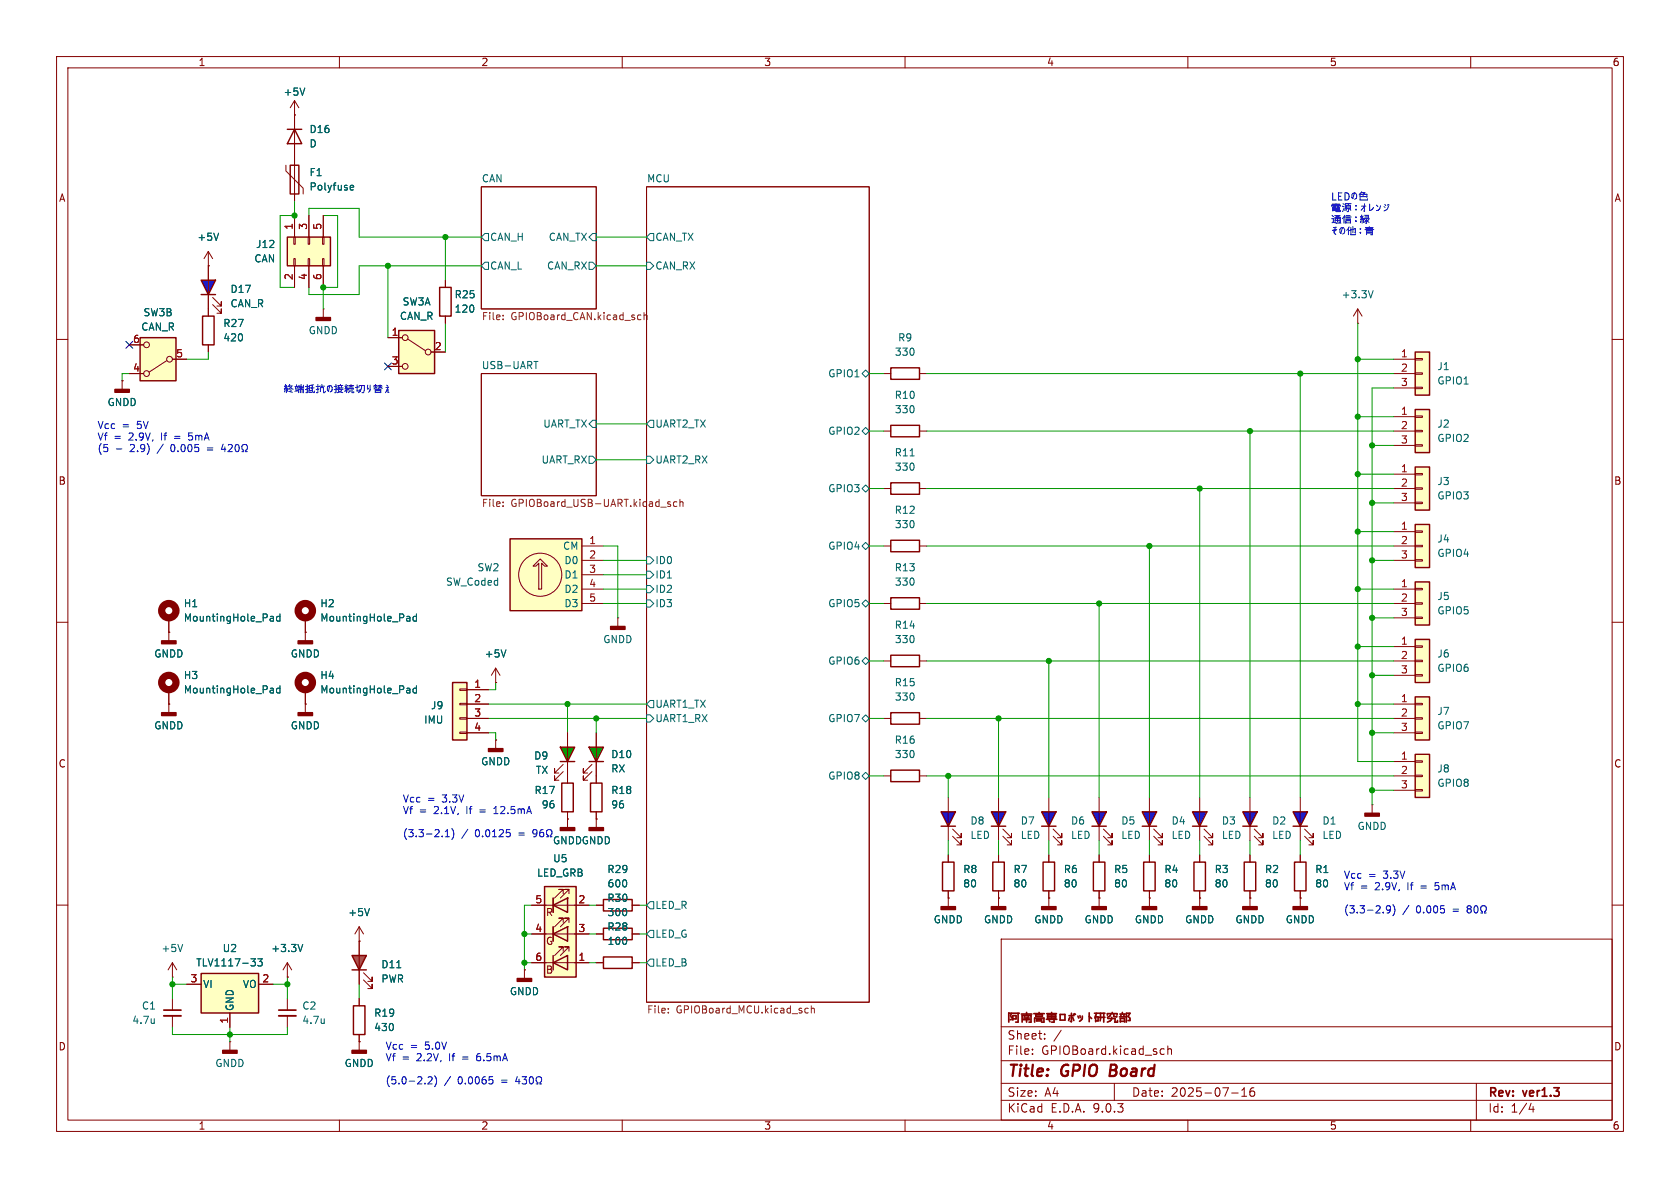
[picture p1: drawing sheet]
<svg xmlns="http://www.w3.org/2000/svg" width="297mm" height="210mm" viewBox="0 0 297 210" stroke-linecap="round" stroke-linejoin="round" font-family="sans-serif">
<g fill="none" stroke="#840000" stroke-width=".18">
<path d="M10 10h277v190h-277zM12 12h273v186h-273zM60 10v2M110 10v2M160 10v2M210 10v2M260 10v2M85.1 33h20.3v21.6h-20.3zM114.3 33h39.4v144.2h-39.4zM10 60h2M85.1 66h20.3v21.6h-20.3zM285 60h2"/>
<path d="M10 110h2M285 110h2M10 160h2M177 166h108v32h-108zM285 160h2M60 198v2M110 198v2M160 198v2M177 194.5h108M177 191.5h108M177 187.5h108M177 181.5h108"/>
<path d="M182.5 186.3v.1M182.5 185.5v.1M184.7 183.6v.1M184.7 182.8v.1M187.6 182.1l-1.3 2M197 191.5v3M205.2 186.3h.6M205.2 185.5h.6M206.5 185.5l.2-.1 .3 .1 .1 .9M206.5 184.9v1.5M210 198v2M217.7 193.2h1.2"/>
<path d="M219.5 193.8h.9M219.5 192.7l.5-.4v1.5M221.7 192.3a.59 .59 0 0 0-.7 .6v.6l.1 .2 .4 .1 .2-.1 .1-.5-.1-.3h-.5l-.2 .3M260 198v2M261 191.5v6.5M270.7 195l-.4 1.1h.9M271 195.6v1"/>
</g>
<path d="M196.4 188.2l-.2 2h.7" fill="none" stroke="#840000" stroke-width=".4"/>
<g fill="none" stroke="#840000" stroke-width=".3">
<path d="M178.3 179v1.7M178.3 179.1h.5l-.2 .4M178.7 179.6l.1 .4M179 179.1h1.2M180 179.1v1.6h-.4M180.6 179.3h1.8M181 180h1M181.1 179.7l.1 .1M181.5 179v.5M181.5 180v.7M181.8 179.7l-.1 .3M182.8 179.2h1.8"/>
<path d="M183.1 179.4h1.2v.3h-1.2zM183.7 179v.2M185.1 179.2h1.7M185.2 179.4h1.4v.6h-1.4zM185.2 179.7h1.4M185.9 179v1M186.3 180v.7h-.4M187.4 179.3h.9v1h-.9zM189 179.5h.8M189.1 179.8l-.2 .6M189.4 179.1v1.5l-.2-.1M189.6 179.8l.2 .6"/>
<path d="M189.8 179.3l.1 .1M190 179.2l.1 .1M190.6 179.6l.1 .4M190.9 179.5l.1 .4M191.3 179.6a.77 .77 0 0 1-.5 .9M192.6 179.7l.4 .3M192.6 179v1.6M193.5 179.1h.7M193.6 179.8h.5v.7h-.4M193.7 179.5v1.1M193.8 179.1l-.2 .9M194.3 179.8h1"/>
<path d="M194.3 179.1h1M194.6 179.1l-.1 1.4M195.1 179.1v1.6M196.4 179.2l-.3 .5-.3 .1M196.6 179.8l-.1 .5-.7 .4M196.6 179v.2M196.9 179.2v.5l.5 .1v-.2M197.5 179.4v-.2h-1.7v.3M197.9 179.8h1.1M198 179.3h.9M198.1 179.4l.1 .2M198.4 179v.3"/>
<path d="M198.8 179.3l-.2 .4M178.6 180.3h.2M179.1 180.1h.5v-.6h-.5v.8M180.7 180.7v-1.2h1.6v1.2h-.4M180.9 180.3h1.2M182.9 180.7v-.7h1.7v.7h-.5M183.3 180.2h.8v.3h-.8zM185 180.2h1.8M185.5 180.4l.1 .2M195.8 180h1.3v.7M197.6 180.4v.3h-.5M198.1 180.7v-.7h.7v.7"/>
<path d="M198.1 180.5h.7M199.4 180.4h.4l-.1-.5-.3-.2 .4-.6h-.7v1.6"/>
</g>
<g fill="none" stroke="#006464" stroke-width=".18">
<path d="M85.7 41.3h.7v1.2h-.7l-.6-.6zM85.7 46.4h.7v1.2h-.7l-.6-.6zM104.1 46.4h.7l.6 .6-.6 .6h-.7zM104.8 41.3h.6v1.2h-.6l-.7-.6zM114.3 46.4h.6l.7 .6-.7 .6h-.6zM114.9 41.3h.7v1.2h-.7l-.6-.6zM94.4 63.9h.7M94.7 63.9v1.3M104.8 74.3h.6v1.3h-.6l-.7-.7zM114.9 74.3h.7v1.3h-.7l-.6-.7zM152.4 66l.6-.6 .7 .6-.7 .7zM152.4 76.2l.6-.6 .7 .6-.7 .6z"/>
<path d="M104.1 80.6h.7l.6 .7-.6 .6h-.7zM114.3 98.4h.6l.7 .7-.7 .6h-.6zM114.3 80.6h.6l.7 .7-.7 .6h-.6zM152.4 86.4l.6-.7 .7 .7-.7 .6zM152.4 96.5l.6-.6 .7 .6-.7 .7zM114.3 101h.6l.7 .6-.7 .6h-.6zM114.3 103.5h.6l.7 .6-.7 .7h-.6zM114.3 106h.6l.7 .7-.7 .6h-.6zM152.4 106.7l.6-.7 .7 .7-.7 .6zM152.4 116.8l.6-.6 .7 .6-.7 .7zM114.3 126.4h.6l.7 .6-.7 .6h-.6zM114.9 123.8h.7v1.3h-.7l-.6-.6z"/>
<path d="M152.4 127l.6-.6 .7 .6-.7 .6zM152.4 137.2l.6-.7 .7 .7-.7 .6zM114.9 159.4h.7v1.3h-.7l-.6-.7zM114.9 169.5h.7v1.3h-.7l-.6-.6zM114.9 164.5h.7v1.2h-.7l-.6-.6z"/>
</g>
<g fill="none" stroke="#725600" stroke-width=".18">
<path d="M88.9 55.7v.2M88.9 56.4v.1M112.9 55.7h.4M113.3 56.5h-.4M113.9 55.8l.1-.1h.3l.1 .8M113.9 55.2v1.3M88.9 89.4v.1M88.9 88.8v.1M118.2 89.1l.3 .1 .1 .2-.2 .1h-.3M118.2 88.7l.3 .1M119.7 88.8l-.4-.1-.2 .2 .1 .6h.5M120.2 88.8l.2-.1 .3 .1 .1 .7"/>
<path d="M120.2 88.3v1.2M118.1 179v.1M118.1 178.3v.1M142.5 178.2l.4 .1M142.9 179l-.4 .1M143.4 178.3l.2-.1 .3 .1 .1 .8M143.4 177.8v1.3"/>
</g>
<path d="M250.2 62.2h2.5v7.7h-2.5z" fill="#ffffc2"/>
<path d="M250.2 62.2h2.5v7.7h-2.5z" fill="none" stroke="#840000" stroke-width=".25"/>
<path d="M246.4 63.5h3.8M246.4 66h3.8M246.4 68.6h3.8M250.2 63.4h1.3v.2h-1.3zM250.2 65.9h1.3v.3h-1.3zM250.2 68.5h1.3v.2h-1.3zM242.6 142.2h.1M242.6 142.2v1.6M30.5 172.7h.1M30.5 170.2l-.8 1.3M30.5 170.2l.7 1.3M30.5 170.2v2.5" fill="none" stroke="#840000" stroke-width=".18"/>
<path d="M32.3 166.9l-.4 1.3" fill="none" stroke="#006464" stroke-width=".18"/>
<path d="M241.3 143.8h2.5v.5h-2.5z" fill="#840000" stroke="#840000" stroke-width=".25"/>
<path d="M250.2 133.4h2.5v7.6h-2.5z" fill="#ffffc2"/>
<path d="M250.2 133.4h2.5v7.6h-2.5z" fill="none" stroke="#840000" stroke-width=".25"/>
<path d="M246.4 134.6h3.8M246.4 137.2h3.8M246.4 139.7h3.8M250.2 134.5h1.3v.2h-1.3zM250.2 137h1.3v.3h-1.3zM250.2 139.6h1.3v.2h-1.3zM50.8 172.7h.1M50.8 170.2l-.8 1.3M50.8 170.2l.8 1.3M50.8 170.2v2.5" fill="none" stroke="#840000" stroke-width=".18"/>
<path d="M53.5 166.9l-.4 1.3" fill="none" stroke="#006464" stroke-width=".18"/>
<path d="M250.2 102.9h2.5v7.6h-2.5z" fill="#ffffc2"/>
<path d="M250.2 102.9h2.5v7.6h-2.5z" fill="none" stroke="#840000" stroke-width=".25"/>
<path d="M246.4 104.1h3.8M246.4 106.7h3.8M246.4 109.2h3.8M250.2 104h1.3v.3h-1.3zM250.2 106.6h1.3v.2h-1.3zM250.2 109.1h1.3v.2h-1.3z" fill="none" stroke="#840000" stroke-width=".18"/>
<path d="M250.2 123.2h2.5v7.6h-2.5z" fill="#ffffc2"/>
<path d="M250.2 123.2h2.5v7.6h-2.5z" fill="none" stroke="#840000" stroke-width=".25"/>
<path d="M246.4 124.5h3.8M246.4 127h3.8M246.4 129.5h3.8M250.2 124.3h1.3v.3h-1.3zM250.2 126.9h1.3v.2h-1.3zM250.2 129.4h1.3v.3h-1.3z" fill="none" stroke="#840000" stroke-width=".18"/>
<path d="M250.2 113h2.5v7.7h-2.5z" fill="#ffffc2"/>
<path d="M250.2 113h2.5v7.7h-2.5z" fill="none" stroke="#840000" stroke-width=".25"/>
<path d="M246.4 114.3h3.8M246.4 116.8h3.8M246.4 119.4h3.8M250.2 114.2h1.3v.2h-1.3zM250.2 116.7h1.3v.3h-1.3zM250.2 119.3h1.3v.2h-1.3z" fill="none" stroke="#840000" stroke-width=".18"/>
<path d="M35.6 172.1h10.1v7h-10.1z" fill="#ffffc2"/>
<path d="M35.6 172.1h10.1v7h-10.1z" fill="none" stroke="#840000" stroke-width=".25"/>
<path d="M33 174h2.6M40.6 179.1v2.5M45.7 174h2.6" fill="none" stroke="#840000" stroke-width=".18"/>
<path d="M44.4 169.5h.7l-.4 .5 .4 .1v.4l-.2 .3h-.4M45.6 169.5h.8l-.5 .5 .4 .1v.5l-.2 .2-.5-.2" fill="none" stroke="#006464" stroke-width=".18"/>
<path d="M70.5 58.4h6.3v7.6h-6.3z" fill="#ffffc2"/>
<g fill="none" stroke="#840000" stroke-width=".18">
<path d="M57.1 54.6h.1M57.1 54.6v1.5M68.6 59.7h2.5M72.1 59.9l3.1 2.1M68.6 64.8h2.5M76.2 62.2h2.5"/>
<circle cx="71.6" cy="59.7" r=".51"/>
<circle cx="71.6" cy="64.8" r=".51"/>
<circle cx="75.7" cy="62.2" r=".51"/>
</g>
<path d="M70.5 58.4h6.3v7.6h-6.3z" fill="none" stroke="#840000" stroke-width=".25"/>
<path d="M55.9 56.1h2.5v.5h-2.5z" fill="#840000" stroke="#840000" stroke-width=".25"/>
<path d="M90.2 95.3h12.7v12.7h-12.7z" fill="#ffffc2"/>
<path d="M90.2 95.3h12.7v12.7h-12.7z" fill="none" stroke="#840000" stroke-width=".25"/>
<g fill="none" stroke="#840000" stroke-width=".18">
<path d="M102.9 96.5h3.8M102.9 99.1h3.8M94.2 100.1l1.3-1.3 1.3 1.3h-.5l-.5-.5v4.5h-.6v-4.5l-.5 .5zM102.9 101.6h3.8M102.9 104.1h3.8M102.9 106.7h3.8"/>
<circle cx="95.5" cy="101.6" r="3.8"/>
</g>
<path d="M24.8 59.7h6.3v7.6h-6.3z" fill="#ffffc2"/>
<g fill="none" stroke="#840000" stroke-width=".18">
<path d="M21.6 67.3h.1M21.6 67.3v1.5M22.9 66h2.5M22.9 61h2.5M29.5 63.8l-3.1 2M30.5 63.5h2.5M109.2 109.2h.1M109.2 109.2v1.5M221 158.8h.1M221 151.1v1.3M221 157.5v2.8M229.9 158.8h.1"/>
<path d="M229.9 151.1v1.3M229.9 157.5v2.8"/>
<circle cx="25.9" cy="66" r=".51"/>
<circle cx="25.9" cy="61" r=".51"/>
<circle cx="30" cy="63.5" r=".51"/>
</g>
<path d="M24.8 59.7h6.3v7.6h-6.3zM220 152.4h2v5.1h-2zM228.9 152.4h2v5.1h-2z" fill="none" stroke="#840000" stroke-width=".25"/>
<g fill="#840000" stroke="#840000" stroke-width=".25">
<path d="M20.3 68.8h2.6v.5h-2.6z"/>
<path d="M219.7 160.3h2.5v.5h-2.5z"/>
<path d="M228.6 160.3h2.5v.5h-2.5z"/>
<path d="M107.9 110.7h2.6v.6h-2.6z"/>
</g>
<path d="M228.6 143.5h2.5l-1.2 2.6z" fill="#00f"/>
<path d="M229.9 141v7.6M230.6 147.8l1.6 1.6v-.8v.8h-.8M230.6 146.6l1.6 1.5v-.8v.8h-.8" fill="none" stroke="#840000" stroke-width=".18"/>
<path d="M228.6 143.5h2.5l-1.2 2.6zM228.6 146.1h2.5" fill="none" stroke="#840000" stroke-width=".25"/>
<path d="M219.7 143.5h2.5l-1.2 2.6z" fill="#00f"/>
<path d="M212.1 158.8h.1M212.1 158.8v1.5M221 141v7.6M221.7 147.8l1.6 1.6v-.8v.8h-.8M221.7 146.6l1.6 1.5v-.8v.8h-.8" fill="none" stroke="#840000" stroke-width=".18"/>
<path d="M219.7 143.5h2.5l-1.2 2.6zM219.7 146.1h2.5" fill="none" stroke="#840000" stroke-width=".25"/>
<path d="M210.8 160.3h2.6v.5h-2.6z" fill="#840000" stroke="#840000" stroke-width=".25"/>
<path d="M250.2 92.7h2.5v7.6h-2.5z" fill="#ffffc2"/>
<path d="M250.2 92.7h2.5v7.6h-2.5zM202.2 152.4h2v5.1h-2zM211.1 152.4h2v5.1h-2z" fill="none" stroke="#840000" stroke-width=".25"/>
<path d="M246.4 94h3.8M246.4 96.5h3.8M246.4 99.1h3.8M250.2 93.9h1.3v.2h-1.3zM250.2 96.4h1.3v.2h-1.3zM250.2 98.9h1.3v.3h-1.3zM203.2 151.1v1.3M203.2 157.5v1.3M212.1 151.1v1.3M212.1 157.5v1.3" fill="none" stroke="#840000" stroke-width=".18"/>
<path d="M210.8 143.5h2.6l-1.3 2.6z" fill="#00f"/>
<path d="M203.2 158.8h.1M203.2 158.8v1.5M212.1 141v7.6M212.9 147.8l1.5 1.6v-.8v.8h-.8M212.9 146.6l1.5 1.5v-.8v.8h-.8" fill="none" stroke="#840000" stroke-width=".18"/>
<path d="M210.8 143.5h2.6l-1.3 2.6zM210.8 146.1h2.6" fill="none" stroke="#840000" stroke-width=".25"/>
<path d="M201.9 160.3h2.6v.5h-2.6z" fill="#840000" stroke="#840000" stroke-width=".25"/>
<path d="M201.9 143.5h2.6l-1.3 2.6z" fill="#00f"/>
<path d="M156.2 116.8h1.3M162.6 116.8h1.2M203.2 141v7.6M204 147.8l1.5 1.6v-.8v.8h-.8M204 146.6l1.5 1.5v-.8v.8h-.8" fill="none" stroke="#840000" stroke-width=".18"/>
<path d="M157.5 115.8h5.1v2.1h-5.1zM201.9 143.5h2.6l-1.3 2.6zM201.9 146.1h2.6" fill="none" stroke="#840000" stroke-width=".25"/>
<path d="M250.2 72.4h2.5v7.6h-2.5z" fill="#ffffc2"/>
<path d="M250.2 72.4h2.5v7.6h-2.5z" fill="none" stroke="#840000" stroke-width=".25"/>
<path d="M246.4 73.7h3.8M246.4 76.2h3.8M246.4 78.7h3.8M250.2 73.5h1.3v.3h-1.3zM250.2 76.1h1.3v.2h-1.3zM250.2 78.6h1.3v.3h-1.3z" fill="none" stroke="#840000" stroke-width=".18"/>
<path d="M193 143.5h2.6l-1.3 2.6z" fill="#00f"/>
<g fill="none" stroke="#840000" stroke-width=".18">
<path d="M240 57.2h.1M240 54.6l-.7 1.3M240 54.6l.8 1.3M240 54.6v2.6M54 109.2v2.6M87.6 118.1l.8 1.3M87.6 118.1l-.7 1.3M87.6 118.1v2.6M54 121.9v2.6M87.6 120.7h.1M194.3 158.8h.1M194.3 141v7.6"/>
<path d="M194.3 151.1v1.3M194.3 157.5v2.8M195.1 147.8l1.5 1.6v-.8v.8h-.8M195.1 146.6l1.5 1.5v-.8v.8h-.8M30.5 176.5v2.1M30.5 179.6v2"/>
</g>
<path d="M193 143.5h2.6l-1.3 2.6zM193 146.1h2.6M193.3 152.4h2v5.1h-2z" fill="none" stroke="#840000" stroke-width=".25"/>
<path d="M193 160.3h2.6v.5h-2.6z" fill="#840000" stroke="#840000" stroke-width=".25"/>
<g fill="none" stroke="#006464" stroke-width=".18">
<path d="M242.8 51.4l-.5 1.2M72 109h.4l.1 .8M72.5 109.7l-.5 .1M72.5 109.3h-.5M73.6 108.5v1.3M73.6 109h-.3l-.3 .2 .1 .5h.5M89.4 114.9l-.4 1.2M72 121.7h.4l.1 .8M72.5 122.4l-.5 .1M72.5 122h-.5M73.6 121.7h-.3l-.3 .2 .1 .5h.5M73.6 121.2v1.3"/>
<path d="M27.3 180.1v.8M27.3 180.8l-.1 .1"/>
</g>
<g fill="none" stroke="#840000" stroke-width="1.3">
<circle cx="54" cy="107.9" r="1.27"/>
<circle cx="54" cy="120.6" r="1.27"/>
</g>
<path d="M29 178.6h3" fill="none" stroke="#840000" stroke-width=".3"/>
<path d="M29 179.6h3" fill="none" stroke="#840000" stroke-width=".33"/>
<path d="M80 120.7h2.5v10.1h-2.5z" fill="#ffffc2"/>
<path d="M80 120.7h2.5v10.1h-2.5z" fill="none" stroke="#840000" stroke-width=".25"/>
<path d="M81.3 121.8h1.2v.2h-1.2zM81.3 124.3h1.2v.3h-1.2zM81.3 126.9h1.2v.2h-1.2zM81.3 129.4h1.2v.3h-1.2zM82.5 121.9h3.9M82.5 124.5h3.9M82.5 127h3.9M82.5 129.5h3.9" fill="none" stroke="#840000" stroke-width=".18"/>
<path d="M250.2 82.6h2.5v7.6h-2.5z" fill="#ffffc2"/>
<path d="M77.7 50.8h2.1v5.1h-2.1zM250.2 82.6h2.5v7.6h-2.5z" fill="none" stroke="#840000" stroke-width=".25"/>
<g fill="none" stroke="#840000" stroke-width=".18">
<path d="M78.7 49.5v1.3M78.7 55.9v1.3M246.4 83.8h3.8M246.4 86.4h3.8M246.4 88.9h3.8M250.2 83.7h1.3v.2h-1.3zM250.2 86.2h1.3v.3h-1.3zM250.2 88.8h1.3v.2h-1.3zM29.8 111.8h.1M29.8 109.2v4.1M54 111.8h.1M54 111.8v1.5"/>
<path d="M29.8 124.5h.1M29.8 121.9v4.1M54 124.5h.1M54 124.5v1.5M50.8 176.5v2.1M50.8 179.6v2M40.6 184.2h.1M40.6 184.2v1.5"/>
</g>
<g fill="#840000" stroke="#840000" stroke-width=".25">
<path d="M39.4 185.7h2.5v.5h-2.5z"/>
<path d="M52.7 113.3h2.5v.5h-2.5z"/>
<path d="M28.6 126h2.5v.5h-2.5z"/>
<path d="M28.6 113.3h2.5v.5h-2.5z"/>
<path d="M52.7 126h2.5v.5h-2.5z"/>
</g>
<path d="M49.3 178.6h3" fill="none" stroke="#840000" stroke-width=".3"/>
<path d="M49.3 179.6h3" fill="none" stroke="#840000" stroke-width=".33"/>
<path d="M47.9 109h.4v.8M48.3 109.7l-.4 .1M48.3 109.3h-.4M49.5 108.5v1.3M49.5 109h-.4l-.2 .2 .1 .5h.5M47.9 121.7h.4v.8M48.3 122.4l-.4 .1M48.3 122h-.4M49.5 121.7h-.4l-.2 .2 .1 .5h.5M49.5 121.2v1.3M57.3 180.1v.8M57.3 180.8v.1" fill="none" stroke="#006464" stroke-width=".18"/>
<g fill="none" stroke="#840000" stroke-width="1.3">
<circle cx="29.8" cy="107.9" r="1.27"/>
<circle cx="29.8" cy="120.6" r="1.27"/>
</g>
<path d="M50.8 41.9h7.6v5.1h-7.6z" fill="#ffffc2"/>
<path d="M35.8 55.9h2v5.1h-2zM50.8 41.9h7.6v5.1h-7.6z" fill="none" stroke="#840000" stroke-width=".25"/>
<g fill="none" stroke="#840000" stroke-width=".18">
<path d="M52.1 38.1v3.8M54.6 38.1v3.8M57.1 38.1v3.8M36.8 47h.1M36.8 44.5l-.7 1.2M36.8 44.5l.8 1.2M36.8 44.5v2.5M36.8 54.6v1.3M51.9 41.9h.3v1.3h-.3zM51.9 45.7h.3v1.3h-.3zM52.1 47v3.8M54.5 41.9h.2v1.3h-.2z"/>
<path d="M54.5 45.7h.2v1.3h-.2zM54.6 47v3.8M57 41.9h.3v1.3h-.3zM57 45.7h.3v1.3h-.3zM57.1 47v3.8M36.8 61v1.2"/>
</g>
<path d="M38.6 41.2l-.4 1.3" fill="none" stroke="#006464" stroke-width=".18"/>
<path d="M35.6 49.5h2.5l-1.3 2.6z" fill="#00f"/>
<g fill="none" stroke="#840000" stroke-width=".18">
<path d="M52.1 17.8v17.8M52.1 17.8l.7 1.3M52.1 17.8l-.8 1.3M50.5 29.2v1l3.1 3.1v1M52.1 20.3h.1M36.8 47v7.6M37.6 53.8l1.5 1.6v-.8v.8h-.7M37.6 52.6l1.5 1.5v-.8v.8h-.7M156.2 127h1.3M156.2 137.2h1.3M162.6 127h1.2M162.6 137.2h1.2"/>
<path d="M105.4 165.1h1.3M111.8 165.1h1.2"/>
</g>
<path d="M50.8 22.9h2.5M51.3 29.2h1.5v5.1h-1.5zM52.1 22.9l1.2 2.5h-2.5zM35.6 49.5h2.5l-1.3 2.6zM35.6 52.1h2.5M157.5 126h5.1v2h-5.1zM157.5 136.1h5.1v2.1h-5.1zM106.7 164.1h5.1v2h-5.1z" fill="none" stroke="#840000" stroke-width=".25"/>
<path d="M53.9 15.6l-.4 1.2M61.9 33.4l.2 .2 .4-.1M61.9 32.9l.2-.1h.2l.2 .1v.2l-.6 .1" fill="none" stroke="#006464" stroke-width=".18"/>
<path d="M166.4 143.5h2.5l-1.3 2.6z" fill="#00f"/>
<path d="M167.6 141v7.6M168.4 147.8l1.5 1.6v-.8v.8h-.7M168.4 146.6l1.5 1.5v-.8v.8h-.7" fill="none" stroke="#840000" stroke-width=".18"/>
<path d="M166.4 143.5h2.5l-1.3 2.6zM166.4 146.1h2.5" fill="none" stroke="#840000" stroke-width=".25"/>
<path d="M184.1 143.5h2.6l-1.3 2.6z" fill="#00f"/>
<path d="M185.4 141v7.6M186.2 147.8l1.5 1.6v-.8v.8h-.8M186.2 146.6l1.5 1.5v-.8v.8h-.8" fill="none" stroke="#840000" stroke-width=".18"/>
<path d="M184.1 143.5h2.6l-1.3 2.6zM184.1 146.1h2.6" fill="none" stroke="#840000" stroke-width=".25"/>
<path d="M175.3 143.5h2.5l-1.3 2.6z" fill="#00f"/>
<g fill="none" stroke="#840000" stroke-width=".18">
<path d="M105.4 137.2v1.2M100.3 144.8h.1M100.3 144.8v1.5M105.4 144.8h.1M105.4 143.5v2.8M167.6 158.8h.1M167.6 151.1v1.3M167.6 157.5v2.8M176.5 158.8h.1M176.5 141v7.6M176.5 151.1v1.3M176.5 157.5v2.8"/>
<path d="M177.3 147.8l1.5 1.6v-.8v.8h-.7M177.3 146.6l1.5 1.5v-.8v.8h-.7M185.4 158.8h.1M185.4 151.1v1.3M185.4 157.5v2.8"/>
</g>
<path d="M104.4 138.4h2v5.1h-2zM166.6 152.4h2.1v5.1h-2.1zM175.3 143.5h2.5l-1.3 2.6zM175.3 146.1h2.5M175.5 152.4h2v5.1h-2zM184.4 152.4h2v5.1h-2z" fill="none" stroke="#840000" stroke-width=".25"/>
<g fill="#840000" stroke="#840000" stroke-width=".25">
<path d="M166.4 160.3h2.5v.5h-2.5z"/>
<path d="M175.3 160.3h2.5v.5h-2.5z"/>
<path d="M184.1 160.3h2.6v.5h-2.6z"/>
<path d="M99.1 146.3h2.5v.5h-2.5z"/>
<path d="M104.1 146.3h2.6v.5h-2.6z"/>
</g>
<path d="M104.1 132.1h2.6l-1.3 2.5z" fill="#00bf00"/>
<path d="M104.6 136.4l-1.5 1.5v-.7v.7h.8M104.6 135.1l-1.5 1.6v-.8v.8h.8M105.4 129.5v7.7M92.7 171.5h.1M92.7 171.5v1.5" fill="none" stroke="#840000" stroke-width=".18"/>
<path d="M104.1 132.1h2.6l-1.3 2.5zM104.1 134.6h2.6" fill="none" stroke="#840000" stroke-width=".25"/>
<path d="M91.4 173h2.6v.5h-2.6z" fill="#840000" stroke="#840000" stroke-width=".25"/>
<path d="M96.3 156.7h5.6v16h-5.6z" fill="#ffffc2"/>
<path d="M96.3 156.7h5.6v16h-5.6zM97.8 158.8v2.5M106.7 159h5.1v2h-5.1zM97.8 160l2.5-1.2v2.5zM97.8 165.1l2.5-1.3v2.6zM97.8 170.2l2.5-1.3v2.6zM97.8 163.8v2.6M97.8 168.9v2.6M106.7 169.2h5.1v2h-5.1z" fill="none" stroke="#840000" stroke-width=".25"/>
<g fill="none" stroke="#840000" stroke-width=".18">
<path d="M97.8 158.8v2.5M99.6 158v-.8h-.8h.8l-1.6 1.6M100.3 158.8h.1M100.3 158.8v2.5zM100.6 158v-.8h-.8h.8l-1.5 1.6M94 160h10.1M94 165.1h10.1M94 170.2h10.1M97.8 163.8v2.6M99.6 163.1v-.8h-.8h.8l-1.6 1.5M99.6 168.1v-.7h-.8h.8l-1.6 1.5M100.3 163.8h.1"/>
<path d="M100.3 163.8v2.6zM100.6 163.1v-.8h-.8h.8l-1.5 1.5M100.6 168.1v-.7h-.8h.8l-1.5 1.5M105.4 160h1.3M105.4 170.2h1.3M111.8 160h1.2M111.8 170.2h1.2"/>
</g>
<path d="M62.2 168.9h2.6l-1.3 2.6z" fill="#ee7800"/>
<path d="M87.6 130.8h.1M87.6 130.8v1.5M63.5 166.4h.1M63.5 163.8v10.2M63.5 176.5v1.3M63.5 163.8l-.8 1.3M63.5 163.8l.8 1.3M64.3 173.2l1.5 1.6v-.8v.8h-.8M64.3 172l1.5 1.5v-.8v.8h-.8M63.5 184.2h.1M63.5 182.9v2.8" fill="none" stroke="#840000" stroke-width=".18"/>
<path d="M62.2 168.9h2.6l-1.3 2.6zM62.2 171.5h2.6M62.5 177.8h2v5.1h-2z" fill="none" stroke="#840000" stroke-width=".25"/>
<path d="M65.3 160.6l-.4 1.3M70.1 171.1h.8" fill="none" stroke="#006464" stroke-width=".18"/>
<g fill="#840000" stroke="#840000" stroke-width=".25">
<path d="M62.2 185.7h2.6v.5h-2.6z"/>
<path d="M86.4 132.3h2.5v.5h-2.5z"/>
</g>
<path d="M99.1 132.1h2.5l-1.3 2.5z" fill="#00bf00"/>
<g fill="none" stroke="#840000" stroke-width=".18">
<path d="M52.1 20.3h.1M52.1 20.3v2.6M52.1 25.4v3.8M52.1 34.3v1.3M52.1 38.1v3.8M54.6 38.1v3.8M57.1 38.1v3.8M36.8 47h.1M36.8 47v2.5M36.8 52.1v3.8M52.1 47v3.8M54.6 47v3.8"/>
<path d="M57.1 47v3.8M68.6 59.7h2.5M78.7 49.5v1.3M78.7 55.9v1.3M21.6 67.3h.1M22.9 66h2.5M22.9 61h2.5M30.5 63.5h2.5M36.8 61v1.2M68.6 64.8h2.5M76.2 62.2h2.5M156.2 76.2h1.3"/>
<path d="M156.2 66h1.3M162.6 76.2h1.2M162.6 66h1.2M156.2 96.5h1.3M156.2 86.4h1.3M162.6 96.5h1.2M162.6 86.4h1.2M29.8 111.8h.1M29.8 109.2v2.6M54 111.8h.1M54 109.2v2.6M156.2 106.7h1.3"/>
<path d="M162.6 106.7h1.2M29.8 124.5h.1M29.8 121.9v2.6M54 124.5h.1M54 121.9v2.6M82.5 121.9h3.9M82.5 124.5h3.9M82.5 127h3.9M82.5 129.5h3.9M87.6 120.7h.1M87.6 130.8h.1M99.6 136.4l-1.6 1.5v-.7v.7h.8"/>
<path d="M99.6 135.1l-1.6 1.6v-.8v.8h.8M100.3 129.5v8.9M105.4 129.5v2.6M105.4 134.6v3.8M100.3 144.8h.1M100.3 143.5v1.3M105.4 144.8h.1M105.4 143.5v1.3M167.6 158.8h.1M167.6 151.1v1.3M167.6 157.5v1.3M176.5 158.8h.1"/>
<path d="M176.5 151.1v1.3M176.5 157.5v1.3M185.4 158.8h.1M185.4 151.1v1.3M185.4 157.5v1.3M194.3 158.8h.1M194.3 151.1v1.3M194.3 157.5v1.3M203.2 158.8h.1M203.2 151.1v1.3M203.2 157.5v1.3M212.1 158.8h.1"/>
<path d="M212.1 151.1v1.3M212.1 157.5v1.3M221 158.8h.1M221 151.1v1.3M221 157.5v1.3M229.9 158.8h.1M229.9 151.1v1.3M229.9 157.5v1.3M33 174h2.6M40.6 179.1v2.5M45.7 174h2.6M50.8 172.7h.1"/>
<path d="M63.5 166.4h.1M63.5 166.4v2.5M63.5 171.5v2.5M63.5 176.5v1.3M92.7 171.5h.1M94 165.1h2.5M94 160h2.5M94 170.2h2.5M101.6 165.1h2.5M101.6 160h2.5M101.6 170.2h2.5M105.4 165.1h1.3"/>
<path d="M105.4 160h1.3M105.4 170.2h1.3M111.8 165.1h1.2M111.8 160h1.2M111.8 170.2h1.2M63.5 184.2h.1M63.5 182.9v1.3"/>
</g>
<path d="M157.5 75.2h5.1v2h-5.1zM157.5 65h5.1v2.1h-5.1zM157.5 95.5h5.1v2h-5.1zM157.5 85.3h5.1v2.1h-5.1zM157.5 105.7h5.1v2h-5.1zM99.1 132.1h2.5l-1.3 2.5zM99.1 134.6h2.5M99.3 138.4h2v5.1h-2z" fill="none" stroke="#840000" stroke-width=".25"/>
<g fill="none" stroke="#006464" stroke-width=".18">
<path d="M53.9 15.6l-.4 1.2M61.9 33.4l.2 .2 .4-.1M61.9 32.9l.2-.1h.2l.2 .1v.2l-.6 .1M38.6 41.2l-.4 1.3M160.9 80.6h.7M47.9 109h.4v.8M48.3 109.7l-.4 .1M48.3 109.3h-.4M49.5 108.5v1.3M49.5 109h-.4l-.2 .2 .1 .5h.5M72 109h.4l.1 .8M72.5 109.7l-.5 .1"/>
<path d="M72.5 109.3h-.5M73.6 109h-.3l-.3 .2 .1 .5h.5M73.6 108.5v1.3M89.4 114.9l-.4 1.2M47.9 121.7h.4v.8M48.3 122.4l-.4 .1M48.3 122h-.4M49.5 121.7h-.4l-.2 .2 .1 .5h.5M49.5 121.2v1.3M72 121.7h.4l.1 .8M72.5 122.4l-.5 .1M72.5 122h-.5"/>
<path d="M73.6 121.7h-.3l-.3 .2 .1 .5h.5M73.6 121.2v1.3M44.4 169.5h.7l-.4 .5 .4 .1v.4l-.2 .3h-.4M45.6 169.5h.8l-.5 .5 .4 .1v.5l-.2 .2-.5-.2M53.5 166.9l-.4 1.3M65.3 160.6l-.4 1.3M70.1 171.1h.8"/>
</g>
<g fill="none" stroke="#009600" stroke-width=".18">
<path d="M52.1 35.6v2.5h-2.6v12.7h2.6M54.6 38.1v-1.3h8.9v5.1h21.6M57.1 38.1h2.6v12.7h-2.6v3.8M68.6 47v12.7M78.7 41.9v7.6M78.7 57.2v5M85.1 47h-21.6v5.1h-8.9v-1.3M105.4 47h8.9M105.4 41.9h8.9M240 57.2v77.4h6.4M22.9 66h-1.3v1.3M36.8 62.2v1.3h-3.8"/>
<path d="M105.4 74.9h8.9M153.7 66h2.5M153.7 76.2h2.5M163.8 66h82.6M163.8 76.2h82.6M221 76.2v64.8M229.9 66v75M240 73.7h6.4M240 63.5h6.4M242.6 78.7h3.8M246.4 68.6h-3.8v73.6M105.4 81.3h8.9"/>
<path d="M106.7 96.5h2.5v12.7M106.7 99.1h7.6M153.7 86.4h2.5M153.7 96.5h2.5M163.8 86.4h82.6M163.8 96.5h82.6M203.2 96.5v44.5M212.1 86.4v54.6M240 94h6.4M240 83.8h6.4M242.6 99.1h3.8M242.6 88.9h3.8"/>
<path d="M106.7 106.7h7.6M106.7 104.1h7.6M106.7 101.6h7.6M153.7 106.7h2.5M153.7 116.8h2.5M163.8 106.7h82.6M163.8 116.8h82.6M185.4 116.8v24.2M194.3 106.7v34.3M240 104.1h6.4M240 114.3h6.4M242.6 109.2h3.8"/>
<path d="M242.6 119.4h3.8M86.4 129.5h1.2v1.3M86.4 124.5h27.9M86.4 127h27.9M87.6 120.7v1.2h-1.2M100.3 124.5v5M105.4 127v2.5M153.7 127h2.5M153.7 137.2h2.5M163.8 127h82.6M163.8 137.2h82.6M167.6 137.2v3.8"/>
<path d="M176.5 127v14M240 124.5h6.4M242.6 139.7h3.8M242.6 129.5h3.8M167.6 148.6v2.5M176.5 148.6v2.5M185.4 148.6v2.5M194.3 148.6v2.5M203.2 148.6v2.5M212.1 148.6v2.5M221 148.6v2.5M229.9 148.6v2.5"/>
<path d="M30.5 172.7v3.8M30.5 174h2.5M48.3 174h2.5M50.8 172.7v3.8M63.5 174v2.5M92.7 165.1h1.3M92.7 170.2h1.3M94 160h-1.3v11.5M104.1 160h1.3M104.1 165.1h1.3M104.1 170.2h1.3M113 160h1.3"/>
<path d="M113 165.1h1.3M113 170.2h1.3M30.5 181.6v1.3h20.3v-1.3M40.6 181.6v2.6"/>
</g>
<path d="M22.3 60.4l1.2 1.2M23.5 60.4l-1.2 1.2M68 64.2l1.2 1.2M69.2 64.2l-1.2 1.2" fill="none" stroke="#000084" stroke-width=".18"/>
<g fill="none" stroke="#0000c2" stroke-width=".18">
<path d="M235.4 36.5v-.2h1.5v.2M235.4 38.7h.3v.5l-.2 .2M235.5 38.1l.2 .2M235.5 36.1h1.3M235.5 36.6h.5M235.6 34.1v1.3h.6M235.6 37.2h1.2v-.4h-1.2v.5M235.6 37h1.2M235.6 36.4h.4M235.7 39.3l.6 .2h.8M236 38.1h.9l-.4 .2M236 39.3v-.9h.9v.9h-.3"/>
<path d="M236 39h.9M236 38.7h.9M236.2 36.1v.6M236.2 36.8v.6h.7l.1-.2M236.2 38.2l.5 .2M236.3 36.6h.5M236.3 36.4h.5M236.5 38.4v.9M236.6 34.7h.5M237.2 34.1h-.6v1.3h.6M237.3 36.4l.3 .2M237.4 36l.3 .1"/>
<path d="M237.6 36.9l-.2 .5M237.6 38.3v1.2M237.7 38.1l-.4 .6M237.8 34.1a.64 .64 0 0 1 .7 .6 .64 .64 0 0 1-.7 .7zM237.8 38.4h1.1M237.9 39.5v-.5h.9v.5M237.9 39.4h.9M237.9 38.8h.9M237.9 38.5h.9M238 38.1h.7M238 36.3h.8v.5h-.8zM238 36.6h.8"/>
<path d="M238.1 37l-.1 .2M238.4 36.8v.6h-.3M238.4 36.1l-.1 .2M238.6 37l.2 .2M238.9 36h-1.1l-.1 1.2M239.4 34.2l-.2 .9-.2-.2 .1-.7h.6a.67 .67 0 0 1-.2 1M239.7 37v.1M239.7 36.3v.1M239.7 38.4v.1M239.7 39v.1M240.4 34.8h1.3M240.5 38.8h.5"/>
<path d="M240.5 38.3l.2 .2M240.6 34h.7l-.3 .3v.5M240.6 39l-.1 .3M240.7 36.4h.8M240.7 33.9l-.4 .6M240.7 38l-.1 .4M240.7 38.5l-.1 .2M240.8 38.7v.8M240.9 38.5l.1 .3M241 38.2l-.3 .3M241 38.9v.3M241.1 38.6h1"/>
<path d="M241.2 36.4l-.6 .8M241.2 36v1.3h-.2M241.2 38.8l.2 .2M241.2 38.1h.7v.5M241.3 38.4h.6M241.5 39.1l-.5 .2M241.6 38.6v.9h-.2M241.6 38.8l.4 .5M241.7 34.9v-.6h-1.3v1.1h1.3l.1-.3M242 38.8l-.2 .2M242.1 36.1v1.1l.5-.2 .2-.3M243.3 36.3l.3 .2"/>
<path d="M244.1 36.4a.84 .84 0 0 1-.8 .8M244.7 36.5l.2 .2M244.8 36.1l.2 .2M245.3 36.2l.1 .1M245.5 36.1l.1 .2M245.5 36.4a.96 .96 0 0 1-.8 .9M235.7 40.2h.5l-.4 .4M236.2 40.6l-.4 .4v.1l.4 .3M236.3 40.6l-.8 .1M237.3 40.3l-.2 1-.2-.2 .1-.8h.5a.67 .67 0 0 1-.1 1.1M238.4 40.4v1.1M238.5 40.1l-.4 .6"/>
<path d="M238.6 40.8l1-.4v.7h-.1M238.8 40.2v1.3h.8l.1-.2M239.2 40v1.1M240.5 41.1v.1M240.5 40.4v.1M241.3 40.6h1.6M241.4 40.2h1.3M241.5 40.4h1.2M241.6 41.5v-.7h1v.7h-.3M241.6 41.2h1M241.6 41h1M242.1 40v.6"/>
<path d="M20.6 79.4h.9M33.3 77.7l.2 .1M34 76.5h-.6l-.1 .6 .2-.1M36.7 79.2h.9M36.7 79.5h.9M39.4 78.5l-.3 .9h.8M39.7 79v.8M40.3 78.7l.5-.1 .3 .3-.8 .9h.8M41.7 78.6h.2a.68 .68 0 0 1 .4 .6 .68 .68 0 0 1-.4 .6 .84 .84 0 0 1-.2-1.2zM42.8 79.8h.3v-.2a.54 .54 0 0 1-.3-.7 .54 .54 0 0 1 .8-.3 .58 .58 0 0 1-.2 1v.2h.3M50.3 68.8h.5M50.3 68.3l.2 .2"/>
<path d="M50.4 68.9l-.1 .4M50.5 68l-.1 .3M50.5 68.5l-.2 .3M50.6 68.7v.7M50.7 68.1l-.2 .4M50.7 68.5l.1 .3M50.7 68.9l.2 .3M51 69.2l.7 .2M51.1 68.2h.6M51.1 68.2l-.2 .2M51.2 68.3l.6 .5M51.2 68.9l.3 .1"/>
<path d="M51.2 68l-.1 .2M51.6 68.3l-.4 .4-.3 .1M52.1 68.3h.6M52.3 68.4v.6M52.4 68v.3M52.6 68.4l-.1 .7M52.7 69.1l-.6 .1M52.7 68.6h1M52.8 69.4v-.6h.8v.6M52.9 68.1v.3h.7v-.3M53.1 68.8v.6M53.2 68.6v.2"/>
<path d="M53.2 68v.4M53.4 68.8v.6M54 68.3h.6M54.3 68v1.4h-.2M54.6 69.4h.6M54.6 68.7l-.6 .2M54.7 68.6h.8M54.7 68.1v1M55.1 69.1h-.6M55.2 68.1l.1 1.1M55.4 68l-.6 .1M55.6 69.1l-.1 .3h-.1"/>
<path d="M55.9 68.3h.5M56.2 68v1.4h-.3M56.4 68.8l-.5 .1M56.5 68.3h.9M56.9 68v.2M57.5 69.2l-.1 .2h-.2v-.9h-.5l-.1 .7M58.3 68.2l-.2 1-.2-.2 .1-.7 .5-.1a.67 .67 0 0 1-.1 1.1M59.1 68.3h.5M59.4 68v1.4h-.3M59.6 68.8l-.5 .1M59.6 68.6h1.1M59.6 68.8h1.1"/>
<path d="M59.7 68.1h.9M59.9 68.3v.1M60 68.6l-.2 .5 .8 .3M60.2 68v.1M60.4 68.3v.1M60.4 68.8l-.2 .4-.6 .2M61 68.8h.5M61 68.3l.2 .1M61.1 68.9l-.1 .3M61.2 68l-.1 .3M61.2 68.4l-.2 .3M61.3 68.7v.7"/>
<path d="M61.4 68.5l.1 .3M61.4 68.1l-.2 .3M61.5 68.9v.3M61.6 68.1h.9M61.6 68.8v-.2h.9v.2M61.7 68.4h.7M61.9 68.9v.3l-.3 .2M62.1 68v.4M62.2 68.8v.6h.3v-.2M63.1 69.1h.3M63.1 68v1.1M63.5 68.1h.9l-.1 1.3"/>
<path d="M63.5 68.9v.2M63.6 68.4l-.8 .1M63.9 68.1a1.45 1.45 0 0 1-.5 1.3M64 69.4h.3M65 68.1v.7l.1-.2M65.4 68.1v.8l-.3 .5M66 68.4h.7M66.1 68.1h.6M66.3 69.4v-.6h1v.6M66.3 69.4h1M66.3 69.1h1M66.3 68.5l.3 .1"/>
<path d="M66.4 68v.4l-.3 .4M66.9 68.4h.7M66.9 68.1h.6M67.2 68.4l.4 .3M67.2 68v.4M67.2 68.4l-.2 .3M68.2 68.5l.4-.1-.4 1M68.3 69.1l.3-.2v.5h.2M68.3 68.1l.3 .2M78.7 147.9h.7M78.7 147l.4-.3v1.2M79.9 146.5a1.46 1.46 0 0 1 0 1.9"/>
<path d="M87.3 143.8h.7M87.5 142.7l-.2 .2M89.5 146.7h.6M90 147.1l.2 .3v.3l-.2 .2M94.9 147.2l-.2 .2h-.4l-.1-.2 .1-.5h.4l.2 .1a.84 .84 0 0 1-.3 1.1h-.3M96 146.7h-.3a.86 .86 0 0 0 0 1.2l.4-.1v-.4l-.2-.3h-.2l-.3 .3M97.4 147.6a.55 .55 0 0 0 .2-.7 .55 .55 0 0 0-.8-.2 .58 .58 0 0 0 .1 1v.2h-.3M246.2 159.9a1.46 1.46 0 0 1 0 2M253.7 157.2l.2 .1M254.3 156h-.6v.6l.2-.1M245.8 160.7l-.2 .2-.4-.1-.1-.1 .1-.5 .4-.1 .2 .1a.84 .84 0 0 1-.3 1.2h-.3M259.6 160.7l-.2 .2v.4l.2 .1 .4-.1 .1-.2v-.2l-.3-.2"/>
<path d="M259.6 160.7l-.2-.3 .2-.3h.2l.3 .3-.3 .3M259.6 160.7h.2M260.8 160.2l.1-.1a.68 .68 0 0 1 .4 .6 .68 .68 0 0 1-.4 .7 .84 .84 0 0 1-.1-1.2zM261.8 161.4h.3v-.3a.54 .54 0 0 1-.3-.7 .54 .54 0 0 1 .8-.2 .58 .58 0 0 1-.2 .9v.3h.3M75.7 190.5l.5-.2 .2 .4-.8 .9h.8M76.8 190.2a1.46 1.46 0 0 1 0 1.9M84.4 186.4a.99 .99 0 0 0 0 1.1h.1M84.5 186.7l-.2 .3M86.5 190.3h.6M86.9 190.8l.3 .3v.3l-.3 .2M91.5 190.3l-.3 .9h.7M91.8 190.8v.8"/>
<path d="M92.3 190.3h.8l-.4 .5 .3 .1v.6l-.2 .1-.5-.1M93.7 190.5l.2-.2a.68 .68 0 0 1 .4 .7 .68 .68 0 0 1-.4 .6l-.2-.1-.1-.4zM94.8 191.6h.3v-.2a.54 .54 0 0 1-.3-.8 .54 .54 0 0 1 .8-.2 .58 .58 0 0 1-.2 1v.2h.3"/>
</g>
<g fill="#009600" stroke="#009600" stroke-width=".18">
<circle cx="242.6" cy="139.7" r=".46"/>
<circle cx="242.6" cy="119.4" r=".46"/>
<circle cx="242.6" cy="129.5" r=".46"/>
<circle cx="240" cy="124.5" r=".46"/>
<circle cx="203.2" cy="96.5" r=".46"/>
<circle cx="30.5" cy="174" r=".46"/>
<circle cx="40.6" cy="182.9" r=".46"/>
<circle cx="92.7" cy="165.1" r=".46"/>
<circle cx="92.7" cy="170.2" r=".46"/>
<circle cx="105.4" cy="127" r=".46"/>
<circle cx="100.3" cy="124.5" r=".46"/>
<circle cx="229.9" cy="66" r=".46"/>
<circle cx="240" cy="63.5" r=".46"/>
<circle cx="242.6" cy="109.2" r=".46"/>
<circle cx="240" cy="104.1" r=".46"/>
<circle cx="242.6" cy="99.1" r=".46"/>
<circle cx="242.6" cy="88.9" r=".46"/>
<circle cx="240" cy="73.7" r=".46"/>
<circle cx="240" cy="114.3" r=".46"/>
<circle cx="240" cy="94" r=".46"/>
<circle cx="68.6" cy="47" r=".46"/>
<circle cx="78.7" cy="41.9" r=".46"/>
<circle cx="57.1" cy="50.8" r=".46"/>
<circle cx="52.1" cy="38.1" r=".46"/>
<circle cx="221" cy="76.2" r=".46"/>
<circle cx="167.6" cy="137.2" r=".46"/>
<circle cx="176.5" cy="127" r=".46"/>
<circle cx="50.8" cy="174" r=".46"/>
<circle cx="212.1" cy="86.4" r=".46"/>
<circle cx="242.6" cy="78.7" r=".46"/>
<circle cx="240" cy="83.8" r=".46"/>
<circle cx="185.4" cy="116.8" r=".46"/>
<circle cx="194.3" cy="106.7" r=".46"/>
</g>
<g font-size="2.8" fill="#840000">
<text x="178" y="190.9">Title:</text>
<text x="187.7" y="190.9">GPIO</text>
<text x="197" y="190.9">Board</text>
</g>
<g font-size="2.1" fill="#840000">
<text x="178" y="184">Sheet:</text>
<text x="178" y="186.7">File:</text>
<text x="184.1" y="186.7">GPIOBoard.kicad_sch</text>
<text x="178" y="196.9">KiCad</text>
<text x="178" y="194.1">Size:</text>
<text x="184.7" y="194.1">A4</text>
<text x="185.7" y="196.9">E.D.A.</text>
<text x="193.3" y="196.9">9.0.3</text>
<text x="200" y="194.1">Date:</text>
<text x="207" y="194.1">2025-07-16</text>
<text x="263" y="194.3">Rev:</text>
<text x="263" y="196.9">Id:</text>
<text x="267.1" y="196.9">1/4</text>
<text x="269.4" y="194.3">ver1.3</text>
</g>
<g font-size="1.8" fill="#840000">
<text x="35" y="11.9">1</text>
<text x="85" y="11.9">2</text>
<text x="135" y="11.9">3</text>
<text x="185" y="11.9">4</text>
<text x="235" y="11.9">5</text>
<text x="285" y="11.9">6</text>
<text x="10.3" y="35.9">A</text>
<text x="285.3" y="35.9">A</text>
<text x="10.3" y="85.9">B</text>
<text x="285.3" y="85.9">B</text>
<text x="10.3" y="135.9">C</text>
<text x="285.3" y="135.9">C</text>
<text x="96.4" y="162.2">R</text>
<text x="96.4" y="167.2">G</text>
<text x="96.4" y="172.3">B</text>
<text x="10.3" y="185.9">D</text>
<text x="285.3" y="185.9">D</text>
<text x="35" y="199.9">1</text>
<text x="85" y="199.9">2</text>
<text x="135" y="199.9">3</text>
<text x="185" y="199.9">4</text>
<text x="235" y="199.9">5</text>
<text x="285" y="199.9">6</text>
</g>
<g font-size="1.8" fill="#006464">
<text x="50" y="17.1">+5V</text>
<text x="54.6" y="23.7">D16</text>
<text x="54.6" y="26.3">D</text>
<text x="54.6" y="31.3">F1</text>
<text x="54.6" y="33.9">Polyfuse</text>
<text x="85.1" y="32.3">CAN</text>
<text x="114.3" y="32.3">MCU</text>
<text x="34.8" y="42.8">+5V</text>
<text x="44.9" y="46.6">CAN</text>
<text x="45.2" y="44">J12</text>
<text x="86.6" y="42.8">CAN_H</text>
<text x="86.6" y="47.9">CAN_L</text>
<text x="96.6" y="47.9">CAN_RX</text>
<text x="96.9" y="42.8">CAN_TX</text>
<text x="115.8" y="47.9">CAN_RX</text>
<text x="115.8" y="42.8">CAN_TX</text>
<text x="40.6" y="52">D17</text>
<text x="80.3" y="52.9">R25</text>
<text x="237.1" y="52.9">+3.3V</text>
<text x="24.9" y="58.6">CAN_R</text>
<text x="25.3" y="56.1">SW3B</text>
<text x="39.4" y="58">R27</text>
<text x="40.6" y="54.5">CAN_R</text>
<text x="54.5" y="59.3">GNDD</text>
<text x="70.6" y="56.7">CAN_R</text>
<text x="71.1" y="54.2">SW3A</text>
<text x="80.3" y="55.5">120</text>
<text x="39.4" y="60.6">420</text>
<text x="85.1" y="65.3">USB-UART</text>
<text x="158.1" y="63.1">330</text>
<text x="158.7" y="60.6">R9</text>
<text x="254" y="65.6">J1</text>
<text x="18.9" y="72">GNDD</text>
<text x="146.3" y="66.9">GPIO1</text>
<text x="158.1" y="70.7">R10</text>
<text x="254" y="68.2">GPIO1</text>
<text x="95.9" y="75.8">UART_TX</text>
<text x="115.8" y="75.8">UART2_TX</text>
<text x="146.3" y="77.1">GPIO2</text>
<text x="158.1" y="73.3">330</text>
<text x="254" y="75.8">J2</text>
<text x="95.6" y="82.1">UART_RX</text>
<text x="115.8" y="82.1">UART2_RX</text>
<text x="158.1" y="80.9">R11</text>
<text x="158.1" y="83.4">330</text>
<text x="254" y="78.3">GPIO2</text>
<text x="146.3" y="87.2">GPIO3</text>
<text x="254" y="86">J3</text>
<text x="254" y="88.5">GPIO3</text>
<text x="158.1" y="91">R12</text>
<text x="158.1" y="93.6">330</text>
<text x="84.3" y="101.2">SW2</text>
<text x="99.4" y="97.4">CM</text>
<text x="99.7" y="99.9">D0</text>
<text x="115.8" y="99.9">ID0</text>
<text x="146.3" y="97.4">GPIO4</text>
<text x="158.1" y="101.2">R13</text>
<text x="254" y="96.1">J4</text>
<text x="254" y="98.7">GPIO4</text>
<text x="32.4" y="107.5">H1</text>
<text x="56.5" y="107.5">H2</text>
<text x="78.7" y="103.7">SW_Coded</text>
<text x="99.7" y="102.5">D1</text>
<text x="99.7" y="105">D2</text>
<text x="99.7" y="107.5">D3</text>
<text x="115.8" y="102.5">ID1</text>
<text x="115.8" y="105">ID2</text>
<text x="115.8" y="107.5">ID3</text>
<text x="146.3" y="107.5">GPIO5</text>
<text x="158.1" y="103.7">330</text>
<text x="254" y="106.3">J5</text>
<text x="32.4" y="110.1">MountingHole_Pad</text>
<text x="56.5" y="110.1">MountingHole_Pad</text>
<text x="106.5" y="113.9">GNDD</text>
<text x="158.1" y="111.4">R14</text>
<text x="158.1" y="113.9">330</text>
<text x="254" y="108.8">GPIO5</text>
<text x="27.2" y="116.4">GNDD</text>
<text x="51.3" y="116.4">GNDD</text>
<text x="85.6" y="116.4">+5V</text>
<text x="146.3" y="117.7">GPIO6</text>
<text x="254" y="116.4">J6</text>
<text x="254" y="119">GPIO6</text>
<text x="32.4" y="120.2">H3</text>
<text x="32.4" y="122.8">MountingHole_Pad</text>
<text x="56.5" y="120.2">H4</text>
<text x="56.5" y="122.8">MountingHole_Pad</text>
<text x="76.1" y="125.6">J9</text>
<text x="115.8" y="125.3">UART1_TX</text>
<text x="158.1" y="121.5">R15</text>
<text x="158.1" y="124.1">330</text>
<text x="27.2" y="129.1">GNDD</text>
<text x="51.3" y="129.1">GNDD</text>
<text x="74.9" y="128.1">IMU</text>
<text x="115.8" y="127.9">UART1_RX</text>
<text x="146.3" y="127.9">GPIO7</text>
<text x="158.1" y="131.7">R16</text>
<text x="254" y="126.6">J7</text>
<text x="254" y="129.1">GPIO7</text>
<text x="85" y="135.5">GNDD</text>
<text x="94.3" y="134.5">D9</text>
<text x="94.6" y="137">TX</text>
<text x="108" y="136.8">RX</text>
<text x="108" y="134.2">D10</text>
<text x="158.1" y="134.2">330</text>
<text x="254" y="136.8">J8</text>
<text x="94.4" y="140.6">R17</text>
<text x="95.7" y="143.1">96</text>
<text x="108" y="140.6">R18</text>
<text x="108" y="143.1">96</text>
<text x="146.3" y="138">GPIO8</text>
<text x="254" y="139.3">GPIO8</text>
<text x="97.7" y="149.5">GNDDGNDD</text>
<text x="171.5" y="146">D8</text>
<text x="171.5" y="148.5">LED</text>
<text x="180.3" y="146">D7</text>
<text x="180.3" y="148.5">LED</text>
<text x="189.2" y="146">D6</text>
<text x="189.2" y="148.5">LED</text>
<text x="198.1" y="146">D5</text>
<text x="198.1" y="148.5">LED</text>
<text x="207" y="146">D4</text>
<text x="207" y="148.5">LED</text>
<text x="215.9" y="146">D3</text>
<text x="215.9" y="148.5">LED</text>
<text x="224.8" y="146">D2</text>
<text x="224.8" y="148.5">LED</text>
<text x="233.7" y="146">D1</text>
<text x="233.7" y="148.5">LED</text>
<text x="239.9" y="146.9">GNDD</text>
<text x="94.8" y="155.2">LED_GRB</text>
<text x="97.7" y="152.6">U5</text>
<text x="107.3" y="154.5">R29</text>
<text x="170.2" y="154.5">R8</text>
<text x="179.1" y="154.5">R7</text>
<text x="188" y="154.5">R6</text>
<text x="196.9" y="154.5">R5</text>
<text x="205.7" y="154.5">R4</text>
<text x="214.6" y="154.5">R3</text>
<text x="223.5" y="154.5">R2</text>
<text x="232.4" y="154.5">R1</text>
<text x="107.3" y="159.6">R30</text>
<text x="107.3" y="157.1">600</text>
<text x="115.8" y="160.9">LED_R</text>
<text x="170.2" y="157.1">80</text>
<text x="179.1" y="157.1">80</text>
<text x="188" y="157.1">80</text>
<text x="196.9" y="157.1">80</text>
<text x="205.7" y="157.1">80</text>
<text x="214.6" y="157.1">80</text>
<text x="223.5" y="157.1">80</text>
<text x="232.4" y="157.1">80</text>
<text x="61.5" y="162.2">+5V</text>
<text x="107.3" y="164.7">R28</text>
<text x="107.3" y="162.2">300</text>
<text x="107.3" y="167.2">100</text>
<text x="115.8" y="166">LED_G</text>
<text x="165" y="163.4">GNDD</text>
<text x="173.9" y="163.4">GNDD</text>
<text x="182.7" y="163.4">GNDD</text>
<text x="191.6" y="163.4">GNDD</text>
<text x="200.5" y="163.4">GNDD</text>
<text x="209.4" y="163.4">GNDD</text>
<text x="218.3" y="163.4">GNDD</text>
<text x="227.2" y="163.4">GNDD</text>
<text x="28.4" y="168.5">+5V</text>
<text x="34.6" y="171">TLV1117-33</text>
<text x="39.3" y="168.5">U2</text>
<text x="47.9" y="168.5">+3.3V</text>
<text x="67.3" y="171.4">D11</text>
<text x="67.3" y="173.9">PWR</text>
<text x="115.8" y="171">LED_B</text>
<text x="25" y="178.7">C1</text>
<text x="35.8" y="174.9">VI</text>
<text x="41.5" y="178.8" transform="rotate(-90 41.5 178.8)">GND</text>
<text x="42.8" y="174.9">VO</text>
<text x="53.3" y="178.7">C2</text>
<text x="66" y="179.9">R19</text>
<text x="90" y="176.1">GNDD</text>
<text x="23.3" y="181.2">4.7u</text>
<text x="53.3" y="181.2">4.7u</text>
<text x="66" y="182.5">430</text>
<text x="38" y="188.8">GNDD</text>
<text x="60.8" y="188.8">GNDD</text>
</g>
<g font-size="1.8" fill="#a90000">
<text x="51.8" y="40.7" transform="rotate(-90 51.8 40.7)">1</text>
<text x="54.4" y="40.7" transform="rotate(-90 54.4 40.7)">3</text>
<text x="56.9" y="40.7" transform="rotate(-90 56.9 40.7)">5</text>
<text x="51.8" y="49.6" transform="rotate(-90 51.8 49.6)">2</text>
<text x="54.4" y="49.6" transform="rotate(-90 54.4 49.6)">4</text>
<text x="56.9" y="49.6" transform="rotate(-90 56.9 49.6)">6</text>
<text x="69.1" y="59.4">1</text>
<text x="23.4" y="65.8">4</text>
<text x="23.4" y="60.7">6</text>
<text x="31" y="63.2">5</text>
<text x="69.1" y="64.5">3</text>
<text x="76.8" y="62">2</text>
<text x="247.6" y="63.2">1</text>
<text x="247.6" y="65.8">2</text>
<text x="247.6" y="68.3">3</text>
<text x="247.6" y="73.4">1</text>
<text x="247.6" y="75.9">2</text>
<text x="247.6" y="78.5">3</text>
<text x="247.6" y="83.6">1</text>
<text x="247.6" y="86.1">2</text>
<text x="247.6" y="88.6">3</text>
<text x="247.6" y="93.7">1</text>
<text x="104.1" y="96.3">1</text>
<text x="104.1" y="98.8">2</text>
<text x="104.1" y="101.3">3</text>
<text x="247.6" y="96.3">2</text>
<text x="247.6" y="98.8">3</text>
<text x="104.1" y="103.9">4</text>
<text x="104.1" y="106.4">5</text>
<text x="247.6" y="103.9">1</text>
<text x="247.6" y="106.4">2</text>
<text x="247.6" y="109">3</text>
<text x="247.6" y="114">1</text>
<text x="247.6" y="116.6">2</text>
<text x="247.6" y="119.1">3</text>
<text x="83.7" y="121.7">1</text>
<text x="83.7" y="124.2">2</text>
<text x="247.6" y="124.2">1</text>
<text x="83.7" y="126.7">3</text>
<text x="83.7" y="129.3">4</text>
<text x="247.6" y="126.7">2</text>
<text x="247.6" y="129.3">3</text>
<text x="247.6" y="134.4">1</text>
<text x="247.6" y="136.9">2</text>
<text x="247.6" y="139.4">3</text>
<text x="94.5" y="159.8">5</text>
<text x="102.2" y="159.8">2</text>
<text x="94.5" y="164.8">4</text>
<text x="102.2" y="164.8">3</text>
<text x="33.6" y="173.7">3</text>
<text x="46.3" y="173.7">2</text>
<text x="94.5" y="169.9">6</text>
<text x="102.2" y="169.9">1</text>
<text x="40.4" y="181" transform="rotate(-90 40.4 181)">1</text>
</g>
<g font-size="1.8" fill="#725600">
<text x="85.1" y="56.9">File:</text>
<text x="90.3" y="56.9">GPIOBoard_CAN.kicad_sch</text>
<text x="85.1" y="89.9">File:</text>
<text x="90.3" y="89.9">GPIOBoard_USB-UART.kicad_sch</text>
<text x="114.3" y="179.5">File:</text>
<text x="119.5" y="179.5">GPIOBoard_MCU.kicad_sch</text>
</g>
<g font-size="1.8" fill="#0000c2">
<text x="17.1" y="76">Vcc</text>
<text x="21.6" y="76">=</text>
<text x="24.3" y="76">5V</text>
<text x="17.1" y="78.1">Vf</text>
<text x="17.1" y="80.1">(5</text>
<text x="20.1" y="78.1">=</text>
<text x="22.9" y="78.1">2.9V,</text>
<text x="23.1" y="80.1">2.9)</text>
<text x="28.2" y="80.1">/</text>
<text x="28.8" y="78.1">If</text>
<text x="30.7" y="80.1">0.005</text>
<text x="31.3" y="78.1">=</text>
<text x="34" y="78.1">5mA</text>
<text x="71.1" y="142.1">Vcc</text>
<text x="75.6" y="142.1">=</text>
<text x="78.3" y="142.1">3.3V</text>
<text x="71.1" y="144.1">Vf</text>
<text x="71.1" y="148.2">(3.3-2.1)</text>
<text x="74.1" y="144.1">=</text>
<text x="76.8" y="144.1">2.1V,</text>
<text x="81.6" y="148.2">/</text>
<text x="82.7" y="144.1">If</text>
<text x="84.1" y="148.2">0.0125</text>
<text x="85.2" y="144.1">=</text>
<text x="88" y="144.1">12.5mA</text>
<text x="91.9" y="148.2">=</text>
<text x="237.5" y="155.5">Vcc</text>
<text x="241.9" y="155.5">=</text>
<text x="244.7" y="155.5">3.3V</text>
<text x="237.5" y="157.6">Vf</text>
<text x="237.5" y="161.7">(3.3-2.9)</text>
<text x="240.5" y="157.6">=</text>
<text x="243.2" y="157.6">2.9V,</text>
<text x="248" y="161.7">/</text>
<text x="249.1" y="157.6">If</text>
<text x="250.5" y="161.7">0.005</text>
<text x="251.6" y="157.6">=</text>
<text x="254.4" y="157.6">5mA</text>
<text x="257.1" y="161.7">=</text>
<text x="68.1" y="185.8">Vcc</text>
<text x="72.5" y="185.8">=</text>
<text x="75.3" y="185.8">5.0V</text>
<text x="68.1" y="187.8">Vf</text>
<text x="68.1" y="191.9">(5.0-2.2)</text>
<text x="71.1" y="187.8">=</text>
<text x="73.8" y="187.8">2.2V,</text>
<text x="78.6" y="191.9">/</text>
<text x="79.7" y="187.8">If</text>
<text x="81.1" y="191.9">0.0065</text>
<text x="82.2" y="187.8">=</text>
<text x="84.9" y="187.8">6.5mA</text>
<text x="88.9" y="191.9">=</text>
</g>
</svg>
